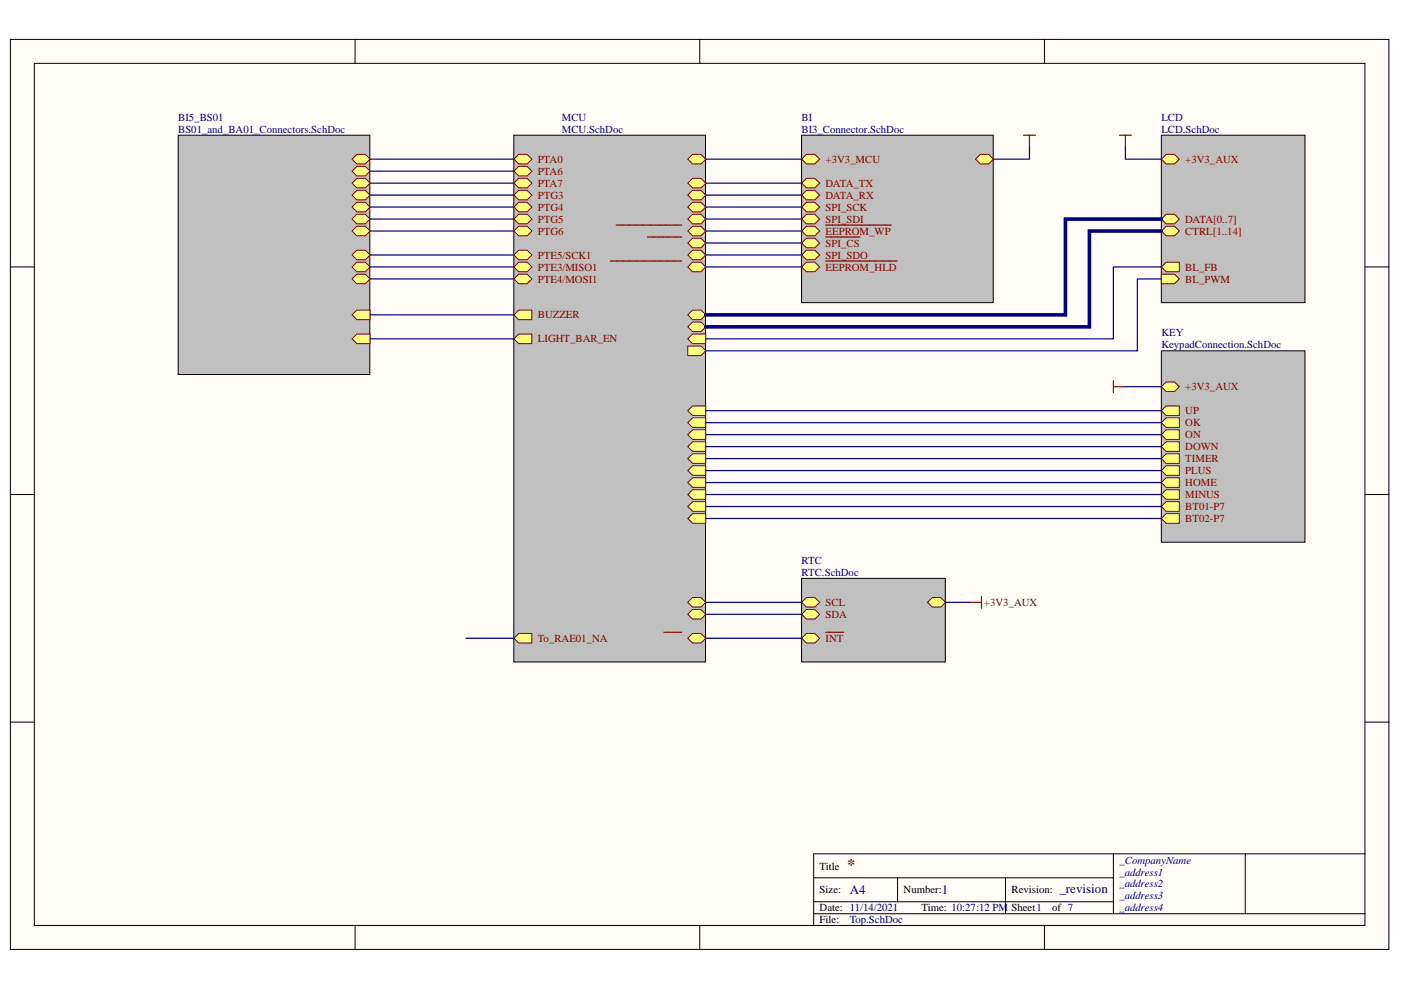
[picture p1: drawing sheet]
<svg xmlns="http://www.w3.org/2000/svg" width="297mm" height="210mm" viewBox="0 0 297 210" stroke-linecap="round" stroke-linejoin="round" font-family="sans-serif">
<g fill="#fffcf8" stroke="#000" stroke-width=".21">
<path d="M2.2 8.4h292.3v192.9h-292.3z"/>
<path d="M7.3 13.4h282.1v182.8h-282.1z"/>
</g>
<g fill="none" stroke="#000" stroke-width=".21">
<path d="M75.3 8.4v5M148.4 8.4v5M221.4 8.4v5M2.2 56.6h5.1M289.4 56.6h5.1M2.2 104.9h5.1M289.4 104.9h5.1M2.2 153.1h5.1M289.4 153.1h5.1M75.3 196.3v5.1M148.4 196.3v5.1M172.5 186.1h63.6"/>
<path d="M172.5 193.7h116.9M172.5 191.2h63.6M190.3 186.1v5.1M213.2 186.1v7.6M221.4 196.3v5.1M236.1 181v12.7M264 181h-91.5v15.3M289.4 181h-25.4v12.7"/>
</g>
<path d="M108.9 28.7h40.7v111.7h-40.7z" fill="#c0c0c0" stroke="#000" stroke-width=".21"/>
<path d="M145.8 38.8l1-1h1.8l1 1-1 1h-1.8z" fill-rule="evenodd" fill="#ffff80"/>
<path d="M145.8 38.8l1-1h1.8l1 1-1 1h-1.8z" fill="none" stroke="#800000" stroke-width=".21"/>
<path d="M145.8 41.4l1-1.1h1.8l1 1.1-1 1h-1.8z" fill-rule="evenodd" fill="#ffff80"/>
<path d="M145.8 41.4l1-1.1h1.8l1 1.1-1 1h-1.8z" fill="none" stroke="#800000" stroke-width=".21"/>
<path d="M145.8 43.9l1-1h1.8l1 1-1 1h-1.8z" fill-rule="evenodd" fill="#ffff80"/>
<path d="M145.8 43.9l1-1h1.8l1 1-1 1h-1.8z" fill="none" stroke="#800000" stroke-width=".21"/>
<path d="M145.8 46.4l1-1h1.8l1 1-1 1.1h-1.8z" fill-rule="evenodd" fill="#ffff80"/>
<path d="M145.8 46.4l1-1h1.8l1 1-1 1.1h-1.8z" fill="none" stroke="#800000" stroke-width=".21"/>
<path d="M145.8 49l1-1h1.8l1 1-1 1h-1.8z" fill-rule="evenodd" fill="#ffff80"/>
<path d="M145.8 49l1-1h1.8l1 1-1 1h-1.8z" fill="none" stroke="#800000" stroke-width=".21"/>
<path d="M130.6 47.7h13.9" fill="none" stroke="#800000" stroke-width=".25"/>
<path d="M145.8 51.5l1-1h1.8l1 1-1 1h-1.8z" fill-rule="evenodd" fill="#ffff80"/>
<path d="M145.8 51.5l1-1h1.8l1 1-1 1h-1.8z" fill="none" stroke="#800000" stroke-width=".21"/>
<path d="M137.3 50.3h7.2" fill="none" stroke="#800000" stroke-width=".25"/>
<path d="M145.8 54.1l1-1.1h1.8l1 1.1-1 1h-1.8z" fill-rule="evenodd" fill="#ffff80"/>
<path d="M145.8 54.1l1-1.1h1.8l1 1.1-1 1h-1.8z" fill="none" stroke="#800000" stroke-width=".21"/>
<path d="M145.8 33.7l1-1h1.8l1 1-1 1.1h-1.8z" fill-rule="evenodd" fill="#ffff80"/>
<path d="M145.8 33.7l1-1h1.8l1 1-1 1.1h-1.8z" fill="none" stroke="#800000" stroke-width=".21"/>
<path d="M145.8 87.1l1-1h2.8v2h-2.8z" fill-rule="evenodd" fill="#ffff80"/>
<path d="M145.8 87.1l1-1h2.8v2h-2.8z" fill="none" stroke="#800000" stroke-width=".21"/>
<path d="M145.8 89.6l1-1h2.8v2h-2.8z" fill-rule="evenodd" fill="#ffff80"/>
<path d="M145.8 89.6l1-1h2.8v2h-2.8z" fill="none" stroke="#800000" stroke-width=".21"/>
<path d="M145.8 92.2l1-1.1h2.8v2.1h-2.8z" fill-rule="evenodd" fill="#ffff80"/>
<path d="M145.8 92.2l1-1.1h2.8v2.1h-2.8z" fill="none" stroke="#800000" stroke-width=".21"/>
<path d="M145.8 94.7l1-1h2.8v2h-2.8z" fill-rule="evenodd" fill="#ffff80"/>
<path d="M145.8 94.7l1-1h2.8v2h-2.8z" fill="none" stroke="#800000" stroke-width=".21"/>
<path d="M145.8 97.2l1-1h2.8v2h-2.8z" fill-rule="evenodd" fill="#ffff80"/>
<path d="M145.8 97.2l1-1h2.8v2h-2.8z" fill="none" stroke="#800000" stroke-width=".21"/>
<path d="M145.8 99.8l1-1h2.8v2h-2.8z" fill-rule="evenodd" fill="#ffff80"/>
<path d="M145.8 99.8l1-1h2.8v2h-2.8z" fill="none" stroke="#800000" stroke-width=".21"/>
<path d="M145.8 102.3l1-1h2.8v2h-2.8z" fill-rule="evenodd" fill="#ffff80"/>
<path d="M145.8 102.3l1-1h2.8v2h-2.8z" fill="none" stroke="#800000" stroke-width=".21"/>
<path d="M145.8 104.9l1-1.1h2.8v2.1h-2.8z" fill-rule="evenodd" fill="#ffff80"/>
<path d="M145.8 104.9l1-1.1h2.8v2.1h-2.8z" fill="none" stroke="#800000" stroke-width=".21"/>
<path d="M145.8 56.6l1-1h1.8l1 1-1 1h-1.8z" fill-rule="evenodd" fill="#ffff80"/>
<path d="M145.8 56.6l1-1h1.8l1 1-1 1h-1.8z" fill="none" stroke="#800000" stroke-width=".21"/>
<path d="M129.4 55.3h15.1" fill="none" stroke="#800000" stroke-width=".25"/>
<path d="M145.8 127.7l1-1h1.8l1 1-1 1h-1.8z" fill-rule="evenodd" fill="#ffff80"/>
<path d="M145.8 127.7l1-1h1.8l1 1-1 1h-1.8z" fill="none" stroke="#800000" stroke-width=".21"/>
<path d="M145.8 130.2l1-1h1.8l1 1-1 1.1h-1.8z" fill-rule="evenodd" fill="#ffff80"/>
<path d="M145.8 130.2l1-1h1.8l1 1-1 1.1h-1.8z" fill="none" stroke="#800000" stroke-width=".21"/>
<path d="M145.8 135.3l1-1h1.8l1 1-1 1h-1.8z" fill-rule="evenodd" fill="#ffff80"/>
<path d="M145.8 135.3l1-1h1.8l1 1-1 1h-1.8z" fill="none" stroke="#800000" stroke-width=".21"/>
<path d="M140.7 134.1h3.8" fill="none" stroke="#800000" stroke-width=".25"/>
<path d="M145.8 73.4h2.8l1 1-1 1h-2.8z" fill-rule="evenodd" fill="#ffff80"/>
<path d="M145.8 73.4h2.8l1 1-1 1h-2.8z" fill="none" stroke="#800000" stroke-width=".21"/>
<path d="M145.8 71.8l1-1h2.8v2.1h-2.8z" fill-rule="evenodd" fill="#ffff80"/>
<path d="M145.8 71.8l1-1h2.8v2.1h-2.8z" fill="none" stroke="#800000" stroke-width=".21"/>
<path d="M145.8 107.4l1-1h2.8v2h-2.8z" fill-rule="evenodd" fill="#ffff80"/>
<path d="M145.8 107.4l1-1h2.8v2h-2.8z" fill="none" stroke="#800000" stroke-width=".21"/>
<path d="M145.8 109.9l1-1h2.8v2h-2.8z" fill-rule="evenodd" fill="#ffff80"/>
<path d="M145.8 109.9l1-1h2.8v2h-2.8z" fill="none" stroke="#800000" stroke-width=".21"/>
<path d="M145.8 69.3l1-1h1.8l1 1-1 1h-1.8z" fill-rule="evenodd" fill="#ffff80"/>
<path d="M145.8 69.3l1-1h1.8l1 1-1 1h-1.8z" fill="none" stroke="#800000" stroke-width=".21"/>
<path d="M145.8 66.8l1-1.1h1.8l1 1.1-1 1h-1.8z" fill-rule="evenodd" fill="#ffff80"/>
<path d="M145.8 66.8l1-1.1h1.8l1 1.1-1 1h-1.8z" fill="none" stroke="#800000" stroke-width=".21"/>
<path d="M109 71.8l1-1h2.8v2.1h-2.8z" fill-rule="evenodd" fill="#ffff80"/>
<path d="M109 71.8l1-1h2.8v2.1h-2.8z" fill="none" stroke="#800000" stroke-width=".21"/>
<path d="M109 66.8l1-1.1h2.8v2.1h-2.8z" fill-rule="evenodd" fill="#ffff80"/>
<path d="M109 66.8l1-1.1h2.8v2.1h-2.8z" fill="none" stroke="#800000" stroke-width=".21"/>
<path d="M109 135.3l1-1h2.8v2h-2.8z" fill-rule="evenodd" fill="#ffff80"/>
<path d="M109 135.3l1-1h2.8v2h-2.8z" fill="none" stroke="#800000" stroke-width=".21"/>
<path d="M109 36.3l1-1h1.8l1 1-1 1h-1.8z" fill-rule="evenodd" fill="#ffff80"/>
<path d="M109 36.3l1-1h1.8l1 1-1 1h-1.8z" fill="none" stroke="#800000" stroke-width=".21"/>
<path d="M109 38.8l1-1h1.8l1 1-1 1h-1.8z" fill-rule="evenodd" fill="#ffff80"/>
<path d="M109 38.8l1-1h1.8l1 1-1 1h-1.8z" fill="none" stroke="#800000" stroke-width=".21"/>
<path d="M109 41.4l1-1.1h1.8l1 1.1-1 1h-1.8z" fill-rule="evenodd" fill="#ffff80"/>
<path d="M109 41.4l1-1.1h1.8l1 1.1-1 1h-1.8z" fill="none" stroke="#800000" stroke-width=".21"/>
<path d="M109 43.9l1-1h1.8l1 1-1 1h-1.8z" fill-rule="evenodd" fill="#ffff80"/>
<path d="M109 43.9l1-1h1.8l1 1-1 1h-1.8z" fill="none" stroke="#800000" stroke-width=".21"/>
<path d="M109 46.4l1-1h1.8l1 1-1 1.1h-1.8z" fill-rule="evenodd" fill="#ffff80"/>
<path d="M109 46.4l1-1h1.8l1 1-1 1.1h-1.8z" fill="none" stroke="#800000" stroke-width=".21"/>
<path d="M109 49l1-1h1.8l1 1-1 1h-1.8z" fill-rule="evenodd" fill="#ffff80"/>
<path d="M109 49l1-1h1.8l1 1-1 1h-1.8z" fill="none" stroke="#800000" stroke-width=".21"/>
<path d="M109 54.1l1-1.1h1.8l1 1.1-1 1h-1.8z" fill-rule="evenodd" fill="#ffff80"/>
<path d="M109 54.1l1-1.1h1.8l1 1.1-1 1h-1.8z" fill="none" stroke="#800000" stroke-width=".21"/>
<path d="M109 56.6l1-1h1.8l1 1-1 1h-1.8z" fill-rule="evenodd" fill="#ffff80"/>
<path d="M109 56.6l1-1h1.8l1 1-1 1h-1.8z" fill="none" stroke="#800000" stroke-width=".21"/>
<path d="M109 59.1l1-1h1.8l1 1-1 1.1h-1.8z" fill-rule="evenodd" fill="#ffff80"/>
<path d="M109 59.1l1-1h1.8l1 1-1 1.1h-1.8z" fill="none" stroke="#800000" stroke-width=".21"/>
<path d="M109 33.7l1-1h1.8l1 1-1 1.1h-1.8z" fill-rule="evenodd" fill="#ffff80"/>
<path d="M109 33.7l1-1h1.8l1 1-1 1.1h-1.8z" fill="none" stroke="#800000" stroke-width=".21"/>
<path d="M169.9 28.7h40.7v35.5h-40.7z" fill="#c0c0c0" stroke="#000" stroke-width=".21"/>
<path d="M170 38.8l1-1h1.8l1 1-1 1h-1.8z" fill-rule="evenodd" fill="#ffff80"/>
<path d="M170 38.8l1-1h1.8l1 1-1 1h-1.8z" fill="none" stroke="#800000" stroke-width=".21"/>
<path d="M170 33.7l1-1h1.8l1 1-1 1.1h-1.8z" fill-rule="evenodd" fill="#ffff80"/>
<path d="M170 33.7l1-1h1.8l1 1-1 1.1h-1.8z" fill="none" stroke="#800000" stroke-width=".21"/>
<path d="M206.8 33.7l1-1h1.8l1 1-1 1.1h-1.8z" fill-rule="evenodd" fill="#ffff80"/>
<path d="M206.8 33.7l1-1h1.8l1 1-1 1.1h-1.8z" fill="none" stroke="#800000" stroke-width=".21"/>
<path d="M170 41.4l1-1.1h1.8l1 1.1-1 1h-1.8z" fill-rule="evenodd" fill="#ffff80"/>
<path d="M170 41.4l1-1.1h1.8l1 1.1-1 1h-1.8z" fill="none" stroke="#800000" stroke-width=".21"/>
<path d="M170 43.9l1-1h1.8l1 1-1 1h-1.8z" fill-rule="evenodd" fill="#ffff80"/>
<path d="M170 43.9l1-1h1.8l1 1-1 1h-1.8z" fill="none" stroke="#800000" stroke-width=".21"/>
<path d="M170 46.4l1-1h1.8l1 1-1 1.1h-1.8z" fill-rule="evenodd" fill="#ffff80"/>
<path d="M170 46.4l1-1h1.8l1 1-1 1.1h-1.8z" fill="none" stroke="#800000" stroke-width=".21"/>
<path d="M170 49l1-1h1.8l1 1-1 1h-1.8z" fill-rule="evenodd" fill="#ffff80"/>
<path d="M170 49l1-1h1.8l1 1-1 1h-1.8z" fill="none" stroke="#800000" stroke-width=".21"/>
<path d="M175.1 47.7h13.9" fill="none" stroke="#800000" stroke-width=".25"/>
<path d="M170 51.5l1-1h1.8l1 1-1 1h-1.8z" fill-rule="evenodd" fill="#ffff80"/>
<path d="M170 51.5l1-1h1.8l1 1-1 1h-1.8z" fill="none" stroke="#800000" stroke-width=".21"/>
<path d="M175.1 50.3h7.2" fill="none" stroke="#800000" stroke-width=".25"/>
<path d="M170 54.1l1-1.1h1.8l1 1.1-1 1h-1.8z" fill-rule="evenodd" fill="#ffff80"/>
<path d="M170 54.1l1-1.1h1.8l1 1.1-1 1h-1.8z" fill="none" stroke="#800000" stroke-width=".21"/>
<path d="M170 56.6l1-1h1.8l1 1-1 1h-1.8z" fill-rule="evenodd" fill="#ffff80"/>
<path d="M170 56.6l1-1h1.8l1 1-1 1h-1.8z" fill="none" stroke="#800000" stroke-width=".21"/>
<path d="M175.1 55.3h15.1" fill="none" stroke="#800000" stroke-width=".25"/>
<path d="M246.2 28.7h30.5v35.5h-30.5z" fill="#c0c0c0" stroke="#000" stroke-width=".21"/>
<path d="M246.2 33.7l1-1h1.8l1 1-1 1.1h-1.8z" fill-rule="evenodd" fill="#ffff80"/>
<path d="M246.2 33.7l1-1h1.8l1 1-1 1.1h-1.8z" fill="none" stroke="#800000" stroke-width=".21"/>
<path d="M246.2 56.6l1-1h2.8v2h-2.8z" fill-rule="evenodd" fill="#ffff80"/>
<path d="M246.2 56.6l1-1h2.8v2h-2.8z" fill="none" stroke="#800000" stroke-width=".21"/>
<path d="M246.2 58.1h2.8l1 1-1 1.1h-2.8z" fill-rule="evenodd" fill="#ffff80"/>
<path d="M246.2 58.1h2.8l1 1-1 1.1h-2.8z" fill="none" stroke="#800000" stroke-width=".21"/>
<path d="M246.2 49l1-1h1.8l1 1-1 1h-1.8z" fill-rule="evenodd" fill="#ffff80"/>
<path d="M246.2 49l1-1h1.8l1 1-1 1h-1.8z" fill="none" stroke="#800000" stroke-width=".21"/>
<path d="M246.2 46.4l1-1h1.8l1 1-1 1.1h-1.8z" fill-rule="evenodd" fill="#ffff80"/>
<path d="M246.2 46.4l1-1h1.8l1 1-1 1.1h-1.8z" fill="none" stroke="#800000" stroke-width=".21"/>
<path d="M246.2 74.4h30.5v40.6h-30.5z" fill="#c0c0c0" stroke="#000" stroke-width=".21"/>
<path d="M246.2 87.1l1-1h2.8v2h-2.8z" fill-rule="evenodd" fill="#ffff80"/>
<path d="M246.2 87.1l1-1h2.8v2h-2.8z" fill="none" stroke="#800000" stroke-width=".21"/>
<path d="M246.2 89.6l1-1h2.8v2h-2.8z" fill-rule="evenodd" fill="#ffff80"/>
<path d="M246.2 89.6l1-1h2.8v2h-2.8z" fill="none" stroke="#800000" stroke-width=".21"/>
<path d="M246.2 92.2l1-1.1h2.8v2.1h-2.8z" fill-rule="evenodd" fill="#ffff80"/>
<path d="M246.2 92.2l1-1.1h2.8v2.1h-2.8z" fill="none" stroke="#800000" stroke-width=".21"/>
<path d="M246.2 82l1-1h1.8l1 1-1 1h-1.8z" fill-rule="evenodd" fill="#ffff80"/>
<path d="M246.2 82l1-1h1.8l1 1-1 1h-1.8z" fill="none" stroke="#800000" stroke-width=".21"/>
<path d="M246.2 94.7l1-1h2.8v2h-2.8z" fill-rule="evenodd" fill="#ffff80"/>
<path d="M246.2 94.7l1-1h2.8v2h-2.8z" fill="none" stroke="#800000" stroke-width=".21"/>
<path d="M246.2 97.2l1-1h2.8v2h-2.8z" fill-rule="evenodd" fill="#ffff80"/>
<path d="M246.2 97.2l1-1h2.8v2h-2.8z" fill="none" stroke="#800000" stroke-width=".21"/>
<path d="M246.2 99.8l1-1h2.8v2h-2.8z" fill-rule="evenodd" fill="#ffff80"/>
<path d="M246.2 99.8l1-1h2.8v2h-2.8z" fill="none" stroke="#800000" stroke-width=".21"/>
<path d="M246.2 102.3l1-1h2.8v2h-2.8z" fill-rule="evenodd" fill="#ffff80"/>
<path d="M246.2 102.3l1-1h2.8v2h-2.8z" fill="none" stroke="#800000" stroke-width=".21"/>
<path d="M246.2 104.9l1-1.1h2.8v2.1h-2.8z" fill-rule="evenodd" fill="#ffff80"/>
<path d="M246.2 104.9l1-1.1h2.8v2.1h-2.8z" fill="none" stroke="#800000" stroke-width=".21"/>
<path d="M246.2 109.9l1-1h2.8v2h-2.8z" fill-rule="evenodd" fill="#ffff80"/>
<path d="M246.2 109.9l1-1h2.8v2h-2.8z" fill="none" stroke="#800000" stroke-width=".21"/>
<path d="M246.2 107.4l1-1h2.8v2h-2.8z" fill-rule="evenodd" fill="#ffff80"/>
<path d="M246.2 107.4l1-1h2.8v2h-2.8z" fill="none" stroke="#800000" stroke-width=".21"/>
<path d="M169.9 122.6h30.5v17.8h-30.5z" fill="#c0c0c0" stroke="#000" stroke-width=".21"/>
<path d="M196.7 127.7l1-1h1.8l1 1-1 1h-1.8z" fill-rule="evenodd" fill="#ffff80"/>
<path d="M196.7 127.7l1-1h1.8l1 1-1 1h-1.8z" fill="none" stroke="#800000" stroke-width=".21"/>
<path d="M170 127.7l1-1h1.8l1 1-1 1h-1.8z" fill-rule="evenodd" fill="#ffff80"/>
<path d="M170 127.7l1-1h1.8l1 1-1 1h-1.8z" fill="none" stroke="#800000" stroke-width=".21"/>
<path d="M170 130.2l1-1h1.8l1 1-1 1.1h-1.8z" fill-rule="evenodd" fill="#ffff80"/>
<path d="M170 130.2l1-1h1.8l1 1-1 1.1h-1.8z" fill="none" stroke="#800000" stroke-width=".21"/>
<path d="M170 135.3l1-1h1.8l1 1-1 1h-1.8z" fill-rule="evenodd" fill="#ffff80"/>
<path d="M170 135.3l1-1h1.8l1 1-1 1h-1.8z" fill="none" stroke="#800000" stroke-width=".21"/>
<path d="M175.1 134.1h3.8" fill="none" stroke="#800000" stroke-width=".25"/>
<path d="M37.8 28.7h40.6v50.7h-40.6z" fill="#c0c0c0" stroke="#000" stroke-width=".21"/>
<path d="M74.6 36.3l1.1-1h1.7l1.1 1-1.1 1h-1.7z" fill-rule="evenodd" fill="#ffff80"/>
<path d="M74.6 36.3l1.1-1h1.7l1.1 1-1.1 1h-1.7z" fill="none" stroke="#800000" stroke-width=".21"/>
<path d="M74.6 38.8l1.1-1h1.7l1.1 1-1.1 1h-1.7z" fill-rule="evenodd" fill="#ffff80"/>
<path d="M74.6 38.8l1.1-1h1.7l1.1 1-1.1 1h-1.7z" fill="none" stroke="#800000" stroke-width=".21"/>
<path d="M74.6 41.4l1.1-1.1h1.7l1.1 1.1-1.1 1h-1.7z" fill-rule="evenodd" fill="#ffff80"/>
<path d="M74.6 41.4l1.1-1.1h1.7l1.1 1.1-1.1 1h-1.7z" fill="none" stroke="#800000" stroke-width=".21"/>
<path d="M74.6 43.9l1.1-1h1.7l1.1 1-1.1 1h-1.7z" fill-rule="evenodd" fill="#ffff80"/>
<path d="M74.6 43.9l1.1-1h1.7l1.1 1-1.1 1h-1.7z" fill="none" stroke="#800000" stroke-width=".21"/>
<path d="M74.6 46.4l1.1-1h1.7l1.1 1-1.1 1.1h-1.7z" fill-rule="evenodd" fill="#ffff80"/>
<path d="M74.6 46.4l1.1-1h1.7l1.1 1-1.1 1.1h-1.7z" fill="none" stroke="#800000" stroke-width=".21"/>
<path d="M74.6 49l1.1-1h1.7l1.1 1-1.1 1h-1.7z" fill-rule="evenodd" fill="#ffff80"/>
<path d="M74.6 49l1.1-1h1.7l1.1 1-1.1 1h-1.7z" fill="none" stroke="#800000" stroke-width=".21"/>
<path d="M74.6 54.1l1.1-1.1h1.7l1.1 1.1-1.1 1h-1.7z" fill-rule="evenodd" fill="#ffff80"/>
<path d="M74.6 54.1l1.1-1.1h1.7l1.1 1.1-1.1 1h-1.7z" fill="none" stroke="#800000" stroke-width=".21"/>
<path d="M74.6 56.6l1.1-1h1.7l1.1 1-1.1 1h-1.7z" fill-rule="evenodd" fill="#ffff80"/>
<path d="M74.6 56.6l1.1-1h1.7l1.1 1-1.1 1h-1.7z" fill="none" stroke="#800000" stroke-width=".21"/>
<path d="M74.6 59.1l1.1-1h1.7l1.1 1-1.1 1.1h-1.7z" fill-rule="evenodd" fill="#ffff80"/>
<path d="M74.6 59.1l1.1-1h1.7l1.1 1-1.1 1.1h-1.7z" fill="none" stroke="#800000" stroke-width=".21"/>
<path d="M74.6 33.7l1.1-1h1.7l1.1 1-1.1 1.1h-1.7z" fill-rule="evenodd" fill="#ffff80"/>
<path d="M74.6 33.7l1.1-1h1.7l1.1 1-1.1 1.1h-1.7z" fill="none" stroke="#800000" stroke-width=".21"/>
<path d="M74.6 71.8l1.1-1h2.8v2.1h-2.8z" fill-rule="evenodd" fill="#ffff80"/>
<path d="M74.6 71.8l1.1-1h2.8v2.1h-2.8z" fill="none" stroke="#800000" stroke-width=".21"/>
<path d="M74.6 66.8l1.1-1.1h2.8v2.1h-2.8z" fill-rule="evenodd" fill="#ffff80"/>
<path d="M74.6 66.8l1.1-1.1h2.8v2.1h-2.8z" fill="none" stroke="#800000" stroke-width=".21"/>
<path d="M217 28.7h2.5M218.3 28.7v2.5M237.3 28.7h2.6M238.6 28.7v2.5M236.1 80.7v2.6M236.1 82h2.5M205.6 127.7h2.5M208.1 126.4v2.6" fill="none" stroke="#800000" stroke-width=".25"/>
<g fill="none" stroke="#000080" stroke-width=".25">
<path d="M78.5 38.8h30.5M78.5 33.7h30.5M78.5 36.3h30.5M149.6 38.8h20.4M149.6 33.7h20.4M218.3 31.2v2.5h-7.7M238.6 31.2v2.5h7.6M78.5 41.4h30.5M78.5 43.9h30.5M78.5 46.4h30.5M78.5 49h30.5M78.5 54.1h30.5"/>
<path d="M78.5 56.6h30.5M78.5 59.1h30.5M149.6 41.4h20.4M149.6 43.9h20.4M149.6 46.4h20.4M149.6 49h20.4M149.6 51.5h20.4M149.6 54.1h20.4M149.6 56.6h20.4M246.2 59.1h-5.1v15.3h-91.5M246.2 56.6h-10.1v15.2h-86.5M78.5 66.8h30.5"/>
<path d="M78.5 71.8h30.5M149.6 87.1h96.6M149.6 89.6h96.6M149.6 92.2h96.6M149.6 94.7h96.6M149.6 97.2h96.6M149.6 99.8h96.6M238.6 82h7.6M149.6 102.3h96.6M149.6 104.9h96.6M149.6 107.4h96.6M149.6 109.9h96.6"/>
<path d="M98.8 135.3h10.2M149.6 127.7h20.4M149.6 130.2h20.4M149.6 135.3h20.4M200.5 127.7h5.1"/>
</g>
<path d="M246.2 49h-15.2v20.3h-81.4M246.2 46.4h-20.3v20.4h-76.3" fill="none" stroke="#000080" stroke-width=".76"/>
<text font-size="3.4" fill="#800000" x="179.6" y="184.4">*</text>
<g font-size="2.7" fill="#000080">
<text x="180.2" y="189.6">A4</text>
<text x="199.7" y="189.6">1</text>
<text x="224.6" y="189.3">_revision</text>
</g>
<g font-size="2.3" fill="#000080">
<text x="37.8" y="25.7">BI5_BS01</text>
<text x="37.8" y="28.2">BS01_and_BA01_Connectors.SchDoc</text>
<text x="119.1" y="25.7">MCU</text>
<text x="119.1" y="28.2">MCU.SchDoc</text>
<text x="170" y="25.7">BI</text>
<text x="170" y="28.2">BI3_Connector.SchDoc</text>
<text x="246.2" y="25.7">LCD</text>
<text x="246.2" y="28.2">LCD.SchDoc</text>
<text x="246.2" y="71.3">KEY</text>
<text x="246.2" y="73.9">KeypadConnection.SchDoc</text>
<text x="170" y="119.6">RTC</text>
<text x="170" y="122.1">RTC.SchDoc</text>
<text x="237.3" y="183.1">_CompanyName</text>
<text x="237.3" y="185.6">_address1</text>
<text x="237.3" y="188.2">_address2</text>
<text x="237.3" y="190.7">_address3</text>
<text x="180.2" y="195.8">Top.SchDoc</text>
<text x="237.3" y="193.2">_address4</text>
</g>
<g font-size="2.3" fill="#800000">
<text x="114" y="34.5">PTA0</text>
<text x="175" y="34.5">+3V3_MCU</text>
<text x="251.3" y="34.5">+3V3_AUX</text>
<text x="114" y="37.1">PTA6</text>
<text x="114" y="39.6">PTA7</text>
<text x="175" y="39.6">DATA_TX</text>
<text x="114" y="42.1">PTG3</text>
<text x="114" y="44.7">PTG4</text>
<text x="114" y="47.2">PTG5</text>
<text x="175" y="42.1">DATA_RX</text>
<text x="175" y="44.7">SPI_SCK</text>
<text x="175" y="47.2">SPI_SDI</text>
<text x="251.3" y="47.2">DATA[0..7]</text>
<text x="114" y="49.7">PTG6</text>
<text x="175" y="49.7">EEPROM_WP</text>
<text x="175" y="52.3">SPI_CS</text>
<text x="251.3" y="49.7">CTRL[1..14]</text>
<text x="114" y="54.8">PTE5/SCK1</text>
<text x="114" y="57.4">PTE3/MISO1</text>
<text x="114" y="59.9">PTE4/MOSI1</text>
<text x="175" y="54.8">SPI_SDO</text>
<text x="175" y="57.4">EEPROM_HLD</text>
<text x="251.3" y="57.4">BL_FB</text>
<text x="251.3" y="59.9">BL_PWM</text>
<text x="114" y="67.5">BUZZER</text>
<text x="114" y="72.6">LIGHT_BAR_EN</text>
<text x="251.3" y="82.8">+3V3_AUX</text>
<text x="251.3" y="87.9">UP</text>
<text x="251.3" y="90.4">OK</text>
<text x="251.3" y="92.9">ON</text>
<text x="251.3" y="95.5">DOWN</text>
<text x="251.3" y="98">TIMER</text>
<text x="251.3" y="100.5">PLUS</text>
<text x="251.3" y="103.1">HOME</text>
<text x="251.3" y="105.6">MINUS</text>
<text x="251.3" y="110.7">BT02-P7</text>
<text x="251.3" y="108.2">BT01-P7</text>
<text x="175" y="128.5">SCL</text>
<text x="175" y="131">SDA</text>
<text x="208.6" y="128.5">+3V3_AUX</text>
<text x="114" y="136.1">To_RAE01_NA</text>
<text x="175" y="136.1">INT</text>
</g>
<g font-size="2.3">
<text x="173.8" y="184.4">Title</text>
<text x="173.8" y="189.4">Size:</text>
<text x="191.6" y="189.4">Number:</text>
<text x="214.5" y="189.4">Revision:</text>
<text x="173.8" y="193.2">Date: 11/14/2021</text>
<text x="173.8" y="195.8">File:</text>
<text x="195.4" y="193.2">Time: 10:27:12 PM</text>
<text x="214.5" y="193.2">Sheet1</text>
<text x="223.1" y="193.2">of 7</text>
</g>
</svg>
